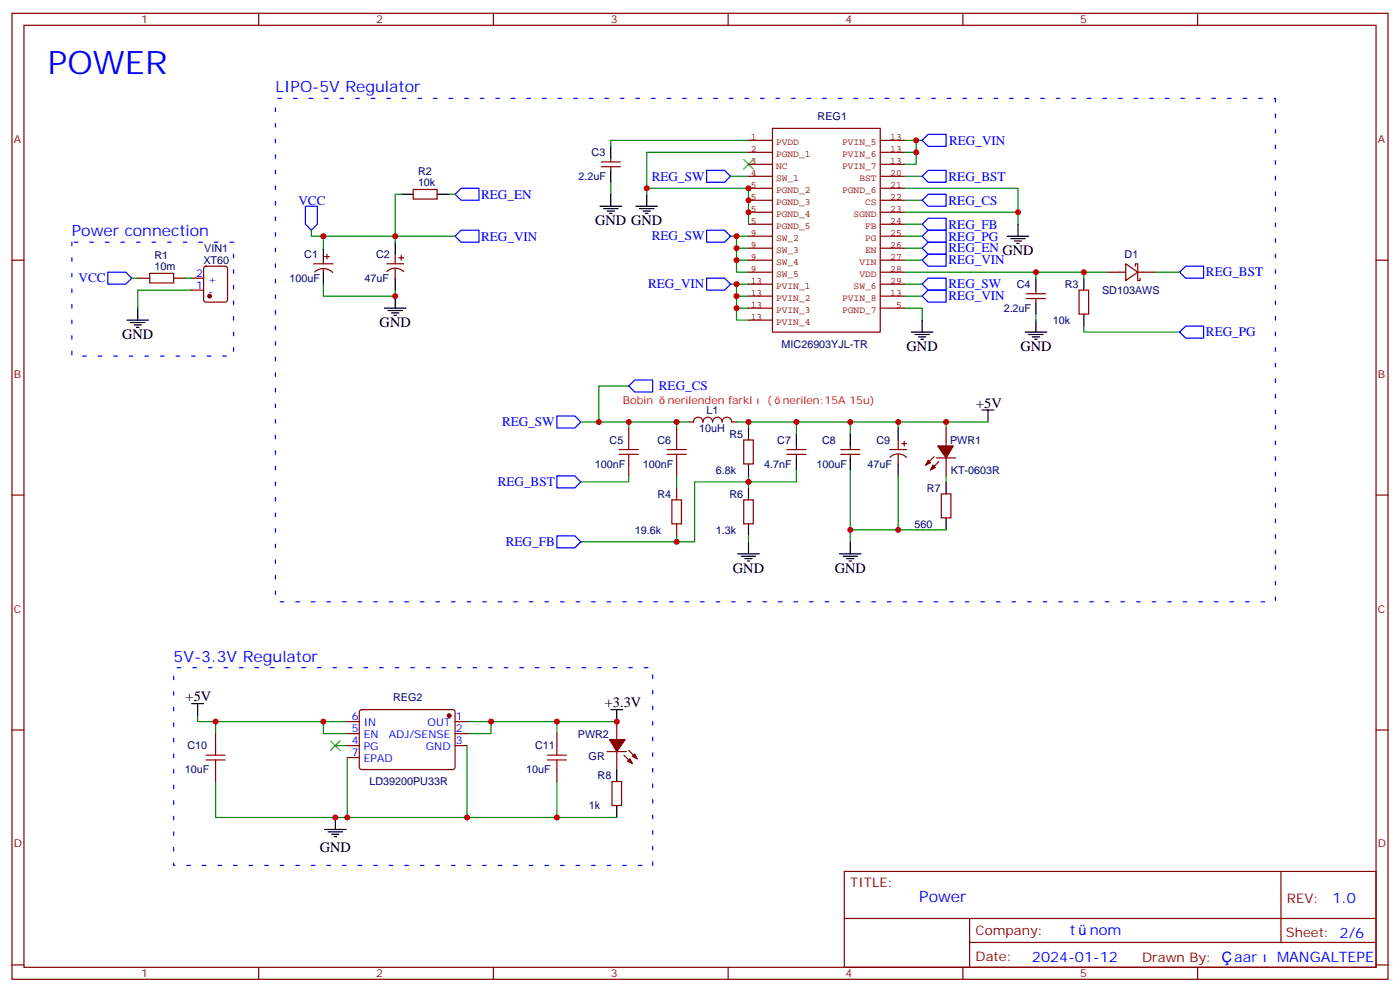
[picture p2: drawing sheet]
<svg xmlns="http://www.w3.org/2000/svg" width="412mm" height="292mm" viewBox="0 0 412 292" stroke-linecap="round" stroke-linejoin="round" font-family="sans-serif">
<g fill="none" stroke="#870000" stroke-width=".35">
<path d="M3.5 3.9h405.4v284.4h-405.4zM7.1 7.4h398.2v277.3h-398.2zM76.2 3.9v3.5M145.3 3.9v3.5M214.5 3.9v3.5M283.6 3.9v3.5M352.8 3.9v3.5M121.7 55.8h7.1v2.8h-7.1zM177.1 49.1h5.6M177.1 47.7h5.6M179.9 46.6v1.1M179.9 49.1v1"/>
<path d="M3.5 76.6h3.6M60.2 78.6l.5-.2h5.6l.7 .4v9.4l-.4 .7h-5.9l-.7-.4v-9.4zM92.4 77.6h5.7M95.2 76.6v1M95.2 79.1v1M95.6 75.5h1.4M96.3 74.8v1.4M113.9 77.6h5M114 79.9a3.5 3.5 0 0 1 4.9 .1M116.4 74.8v2.8M116.4 79.1v2.8M117.5 75.9h1.4"/>
<path d="M118.2 75.2v1.4M331.6 77.6l3.5 2.5-3.5 2.5zM334.4 78.4v-.8h.7v5h.7v-.7M405.3 76.6h3.6M40.6 81.9h3.5M51.2 81.9h3.5M56.4 85.4h3.6M56.4 81.9h3.6M92.7 80a3.8 3.8 0 0 1 5.3 .2M302.3 87.9h5.7M302.3 86.5h5.7M305.2 85.4v1.1"/>
<path d="M305.2 87.9v1M317.9 85.4h2.8v7.1h-2.8zM326.3 80.1h5.3M335.1 80.1h5.3M185.2 126v3.5M185.2 136.6v3.5M199.3 126v3.5M199.3 136.6v3.5M202.8 124.2h1.5a1.41 1.41 0 0 1 1.4-1.4 1.41 1.41 0 0 1 1.4 1.4 1.41 1.41 0 0 1 1.4-1.4 1.41 1.41 0 0 1 1.4 1.4 1.41 1.41 0 0 1 1.4-1.4 1.41 1.41 0 0 1 1.4 1.4 1.41 1.41 0 0 1 1.4-1.4 1.41 1.41 0 0 1 1.4 1.4h1.5M219.1 129.5h2.8v7.1h-2.8zM231.8 133.7h5.6M231.8 132.3h5.6"/>
<path d="M234.6 131.3v1M234.6 133.7v1.1M247.6 133.7h5.7M247.6 132.3h5.7M250.5 131.3v1M250.5 133.7v1.1M262.1 132.3h5M262.1 134.6a3.5 3.5 0 0 1 5 0M264.6 129.5v2.8M264.6 133.7v2.9M265.6 130.6h1.5M266.3 129.9v1.4"/>
<path d="M275.2 134.4l-2.5 2.5M275.9 134.8h5.6M276.6 135.9l-2.5 2.4M278.7 126v5.3M278.7 134.8v5.3M3.5 145.7h3.6M199.3 143.6v3.5M199.3 154.2v3.5M219.1 147.1h2.8v7.1h-2.8zM277.3 145.4h2.8v7h-2.8zM405.3 145.7h3.6M3.5 214.9h3.6"/>
<path d="M63.5 215.9v3.6M102.3 212.4h3.5M102.3 215.9h3.5M102.3 219.5h3.5M106.1 209.1l.4-.2h27.1l.5 .7-.1 16.5-.7 .4h-27l-.5-.7v-16.2zM134.1 212.4h3.5M134.1 215.9h3.5M134.1 219.5h3.5M164 215.9v3.6M181.7 212.4v5.3M405.3 214.9h3.6M63.5 226.5v3.5"/>
<path d="M102.3 223h3.5M164 226.5v3.5M178.9 221.2h5.6M180.3 230h2.8v7.1h-2.8zM181.7 221.2v5.3M183.8 222.3l2.5 2.5M185.2 220.9l2.5 2.4M248.7 256.5h156.6v28.2h-156.6zM377.3 256.5v20.9M248.7 270.4h156.5M285.6 277.4h119.6M285.6 270.4v14.1"/>
<path d="M3.5 284h3.6M76.2 284.7v3.6M145.3 284.7v3.6M214.5 284.7v3.6M283.6 284.7v3.6M352.8 284.7v3.6M405.3 284h3.6"/>
</g>
<g fill="none" stroke="#000" stroke-width=".35">
<path d="M118.2 57.2h3.5M128.8 57.2h3.5M179.9 43.1v3.5M179.9 50.1v3.6M179.9 57.2v3.5M190.5 57.2v3.5M95.2 73.1v3.5M116.4 71.3v3.5M176.7 60.7h6.4M177.8 61.4h4.2M178.9 62.1h2.1M179.6 62.8h.7"/>
<path d="M187.3 60.7h6.4M188.4 61.4h4.2M189.4 62.1h2.2M190.1 62.8h.8M296.7 69.5h6.3M297.7 70.2h4.3M298.8 70.9h2.1M299.5 71.6h.7M299.9 66v3.5M37.4 94.2h6.3M38.5 94.9h4.2M39.5 95.6h2.1"/>
<path d="M40.2 96.3h.7M40.6 90.7v3.5M95.2 80.1v3.5M113.2 90.7h6.4M114.3 91.4h4.2M115.4 92.1h2.1M116.1 92.8h.7M116.4 81.9v3.5M116.4 87.2v3.5M268.5 97.8h6.3M269.5 98.5h4.3M270.6 99.2h2.1"/>
<path d="M271.3 99.9h.7M271.6 94.2v3.6M302 97.8h6.3M303 98.5h4.3M304.1 99.2h2.1M304.8 99.9h.7M305.2 81.9v3.5M305.2 88.9v3.6M305.2 94.2v3.6M319.3 81.9v3.5M319.3 92.5v3.5M220.5 126v3.5"/>
<path d="M220.5 136.6v3.5M234.6 127.7v3.6M234.6 134.8v3.5M250.5 127.7v3.6M250.5 134.8v3.5M264.6 126v3.5M264.6 136.6v3.5M289.3 120.7h3.5M291 120.7v3.5M220.5 143.6v3.5M220.5 154.2v3.5M220.5 159.5v3.5"/>
<path d="M250.5 159.5v3.5M278.7 141.9v3.5M278.7 152.4v3.6M217.3 163h6.4M218.4 163.7h4.2M219.4 164.4h2.1M220.1 165.1h.7M247.3 163h6.3M248.4 163.7h4.2M249.4 164.4h2.1M250.1 165.1h.7M56.4 207.1h3.6"/>
<path d="M58.2 207.1v3.5M179.9 208.9h3.5M181.7 208.9v3.5M181.7 226.5v3.5M181.7 237.1v3.5M95.6 244.2h6.4M96.7 244.9h4.2M97.7 245.6h2.1M98.4 246.3h.7M98.8 240.6v3.6"/>
</g>
<g fill="#870000" stroke="#870000" stroke-width=".35">
<path d="M184.9 224l.7-.7 .7 1.5z"/>
<path d="M186.3 222.6l.7-.7 .7 1.4z"/>
<path d="M179.6 217.7h4.5l-2.4 3.5z"/>
<path d="M274.8 136.9l.7 .7-1.4 .7z"/>
<path d="M273.4 135.5l.7 .7-1.4 .7z"/>
<path d="M276.2 131.3h4.6l-2.1 3.5z"/>
<circle cx="132.3" cy="210.6" r=".53"/>
<circle cx="61.7" cy="87.2" r=".53"/>
</g>
<g fill="none" stroke="#008700" stroke-width=".35">
<path d="M118.2 57.2h-1.8v14.1M132.3 57.2h1.8M179.9 53.7v3.5M190.5 55.4h30v10.6M215.2 51.9h5.3M220.5 41.3h-40.6v1.8M220.5 44.8h-30v12.4M266.3 41.3h3.6v7.1h-3.6M266.3 55.4h33.6v7.1h-33.6M266.3 51.9h5.3M266.3 44.8h3.6M266.3 58.9h5.3"/>
<path d="M269.9 41.3h1.7M91.7 67.8v1.7h3.5v3.6M95.2 69.5h38.9M215.2 69.5h1.8v10.6h3.5M217 73.1h3.5M217 76.6h3.5M217 69.5h3.5M266.3 73.1h5.3M266.3 76.6h5.3M266.3 69.5h5.3M266.3 66h5.3M299.9 62.5v3.5"/>
<path d="M38.8 81.9h1.8M54.7 81.9h1.7M56.4 85.4h-15.8v5.3M95.2 83.6v3.6h21.2v-1.8M215.2 83.6h1.8M217 87.2h3.5M217 90.7h3.5M220.5 83.6h-3.5v10.6h3.5M266.3 90.7h5.3v3.5M266.3 87.2h5.3M266.3 83.6h5.3M266.3 80.1h60"/>
<path d="M305.2 80.1v1.8M305.2 92.5v1.7M319.3 96v1.8h28.2M319.3 80.1v1.8M340.4 80.1h7.1M185.2 113.6h-8.8v10.6M171.1 124.2h31.7M185.2 124.2v1.8M199.3 124.2v1.8M217 124.2h74M220.5 124.2v1.8M234.6 138.3v3.6h-30v17.6h-5.3"/>
<path d="M234.6 124.2v3.5M250.5 138.3v17.7h14.1v-15.9M250.5 124.2v3.5M264.6 124.2v1.8M278.7 124.2v1.8M185.2 140.1v1.8h-14.1M199.3 157.7v1.8h-28.2M199.3 140.1v3.5M220.5 140.1v3.5M220.5 157.7v1.8M250.5 156v3.5M264.6 156h14.1"/>
<path d="M278.7 140.1v1.8M58.2 210.6v1.8h44.1M63.5 212.4v3.5M95.2 212.4v3.5h7.1M98.8 219.5h3.5M137.6 219.5v21.1M137.6 212.4h44.1M144.6 212.4v3.5h-7M164 212.4v3.5M63.5 230v10.6h118.2M102.3 223v17.6M164 230v10.6"/>
</g>
<path d="M219.1 47l2.8 2.8M221.9 47l-2.8 2.8M97.4 218.1l2.8 2.8M100.2 218.1l-2.8 2.8" fill="none" stroke="#3c3" stroke-width=".35"/>
<g fill="none" stroke="#00f" stroke-width=".35">
<path d="M134.1 57.2l1.7-1.8h5.3v3.5h-5.3zM208.1 50.1h5.3l1.8 1.8-1.8 1.8h-5.3zM271.6 41.3l1.8-1.8h5.3v3.6h-5.3zM271.6 51.9l1.8-1.8h5.3v3.6h-5.3zM271.6 58.9l1.8-1.7h5.3v3.5h-5.3zM90 60.7h3.5v5.3l-1.8 1.8-1.7-1.8zM135.8 67.8h5.3v3.5h-5.3l-1.7-1.8zM208.1 67.8h5.3l1.8 1.7-1.8 1.8h-5.3zM271.6 66l1.8-1.8h5.3v3.6h-5.3zM271.6 69.5l1.8-1.7h5.3v3.5h-5.3zM271.6 73.1l1.8-1.8h5.3v3.5h-5.3zM271.6 76.6l1.8-1.8h5.3v3.6h-5.3z"/>
<path d="M349.2 78.4h5.3v3.5h-5.3l-1.7-1.8zM31.7 80.1h5.3l1.8 1.8-1.8 1.7h-5.3zM208.1 81.9h5.3l1.8 1.7-1.8 1.8h-5.3zM271.6 83.6l1.8-1.7h5.3v3.5h-5.3zM271.6 87.2l1.8-1.8h5.3v3.5h-5.3zM347.5 97.8l1.7-1.8h5.3v3.5h-5.3zM185.2 113.6l1.8-1.7h5.3v3.5h-5.3zM164 122.4h5.3l1.8 1.8-1.8 1.8h-5.3zM164 140.1h5.3l1.8 1.8-1.8 1.7h-5.3zM164 157.7h5.3l1.8 1.8-1.8 1.8h-5.3z"/>
</g>
<path d="M375.7 29v148.1h-294.6v-148.1h294.6M21.2 71.3v33.5h47.6v-33.5h-47.6M192.3 254.7v-58.2h-141.1v58.2h141.1" fill="none" stroke="#00f" stroke-width=".35" stroke-dasharray="1.1 3.5"/>
<g fill="none" stroke="#a10000" stroke-width=".35">
<path d="M44.1 80.5h7.1v2.8h-7.1zM182.4 133.7h5.6M182.4 132.3h5.6M185.2 129.5v2.8M185.2 133.7v2.9M196.5 133.7h5.6M196.5 132.3h5.6M199.3 129.5v2.8M199.3 133.7v2.9M197.9 147.1h2.8v7.1h-2.8zM63.5 219.5v2.8M164 219.5v2.8"/>
<path d="M60.7 222.3h5.6M60.7 223.7h5.6M63.5 223.7v2.8M161.2 222.3h5.7M161.2 223.7h5.7M164 223.7v2.8"/>
</g>
<g fill="none" stroke="#850000" stroke-width=".35">
<path d="M227.5 37.8h31.8v60h-31.8zM220.5 41.3h7M220.5 44.8h7M220.5 48.4h7M220.5 51.9h7M220.5 55.4h7M220.5 58.9h7M259.3 41.3h7M259.3 44.8h7M259.3 48.4h7M259.3 51.9h7M259.3 55.4h7"/>
<path d="M259.3 58.9h7M220.5 73.1h7M220.5 76.6h7M220.5 62.5h7M220.5 66h7M220.5 69.5h7M259.3 73.1h7M259.3 76.6h7M259.3 62.5h7M259.3 66h7M259.3 69.5h7M220.5 80.1h7"/>
<path d="M220.5 83.6h7M220.5 87.2h7M220.5 90.7h7M220.5 94.2h7M259.3 80.1h7M259.3 83.6h7M259.3 87.2h7M259.3 90.7h7"/>
</g>
<g fill="#c00">
<circle cx="181.7" cy="212.4" r=".88"/>
<circle cx="102.3" cy="240.6" r=".88"/>
<circle cx="98.8" cy="240.6" r=".88"/>
<circle cx="164" cy="240.6" r=".88"/>
<circle cx="137.6" cy="240.6" r=".88"/>
<circle cx="95.3" cy="212.4" r=".88"/>
<circle cx="63.5" cy="212.4" r=".88"/>
<circle cx="164" cy="212.4" r=".88"/>
<circle cx="144.6" cy="212.4" r=".88"/>
<circle cx="116.4" cy="87.2" r=".88"/>
<circle cx="220.5" cy="62.5" r=".88"/>
<circle cx="220.5" cy="58.9" r=".88"/>
<circle cx="220.5" cy="55.4" r=".88"/>
<circle cx="217" cy="73.1" r=".88"/>
<circle cx="217" cy="76.6" r=".88"/>
<circle cx="217" cy="69.5" r=".88"/>
<circle cx="190.5" cy="55.4" r=".88"/>
<circle cx="217" cy="87.2" r=".88"/>
<circle cx="217" cy="90.7" r=".88"/>
<circle cx="217" cy="83.6" r=".88"/>
<circle cx="269.9" cy="44.8" r=".88"/>
<circle cx="269.9" cy="41.3" r=".88"/>
<circle cx="299.9" cy="62.5" r=".88"/>
<circle cx="305.2" cy="80.1" r=".88"/>
<circle cx="319.3" cy="80.1" r=".88"/>
<circle cx="176.4" cy="124.2" r=".88"/>
<circle cx="185.2" cy="124.2" r=".88"/>
<circle cx="199.3" cy="124.2" r=".88"/>
<circle cx="199.3" cy="159.5" r=".88"/>
<circle cx="220.5" cy="141.9" r=".88"/>
<circle cx="220.5" cy="124.2" r=".88"/>
<circle cx="234.6" cy="124.2" r=".88"/>
<circle cx="250.5" cy="124.2" r=".88"/>
<circle cx="264.6" cy="124.2" r=".88"/>
<circle cx="250.5" cy="156" r=".88"/>
<circle cx="278.7" cy="124.2" r=".88"/>
<circle cx="264.6" cy="156" r=".88"/>
<circle cx="95.3" cy="69.5" r=".88"/>
<circle cx="116.4" cy="69.5" r=".88"/>
</g>
<text font-size="9.5" fill="#00f" x="14.1" y="21.9">POWER</text>
<g font-size="4.6" fill="#00f">
<text x="81.1" y="27.2">LIPO-5V Regulator</text>
<text x="21.2" y="69.5">Power connection</text>
<text x="51.2" y="194.8">5V-3.3V Regulator</text>
<text x="270.8" y="265.5">Power</text>
</g>
<g font-size="4.2">
<text x="175.3" y="66.4">GND GND</text>
<text x="36" y="99.9">GND</text>
<text x="111.8" y="96.3">GND</text>
<text x="267.1" y="103.4">GND</text>
<text x="300.6" y="103.4">GND</text>
<text x="287.5" y="120">+5V</text>
<text x="215.9" y="168.7">GND</text>
<text x="245.9" y="168.7">GND</text>
<text x="54.7" y="206.4">+5V</text>
<text x="178.2" y="208.2">+3.3V</text>
<text x="94.2" y="250.9">GND</text>
</g>
<g font-size="4.2" fill="#00f">
<text x="392.5" y="265.8">1.0</text>
<text x="315.1" y="275.3">t</text>
<text x="321" y="275.3">nom</text>
<text x="304" y="283.1">2024-01-12</text>
<text x="363.6" y="283.1">aar</text>
<text x="376.2" y="283.1">MANGALTEPE</text>
</g>
<g font-size="3.9" fill="#00f">
<text x="279.6" y="42.7">REG_VIN</text>
<text x="192" y="53.1">REG_SW</text>
<text x="279.4" y="53.2">REG_BST</text>
<text x="141.7" y="58.5">REG_EN</text>
<text x="87.9" y="60.2">VCC</text>
<text x="279.4" y="60.2">REG_CS</text>
<text x="141.7" y="70.8">REG_VIN</text>
<text x="192" y="70.8">REG_SW</text>
<text x="279.4" y="67.3">REG_FB</text>
<text x="279.4" y="70.8">REG_PG</text>
<text x="279.4" y="77.8">REG_VIN</text>
<text x="279.4" y="74.3">REG_EN GND</text>
<text x="23.1" y="83.1">VCC</text>
<text x="355.2" y="81.4">REG_BST</text>
<text x="190.9" y="84.9">REG_VIN</text>
<text x="279.4" y="88.4">REG_VIN</text>
<text x="279.4" y="84.9">REG_SW</text>
<text x="355.2" y="99">REG_PG</text>
<text x="194.1" y="114.9">REG_CS</text>
<text x="147.9" y="125.5">REG_SW</text>
<text x="146.6" y="143.1">REG_BST</text>
<text x="149" y="160.7">REG_FB</text>
</g>
<g font-size="3.9" fill="#800">
<text x="250.5" y="261.1">TITLE:</text>
<text x="379.1" y="265.8">REV:</text>
<text x="287.4" y="275.3">Company:</text>
<text x="378.7" y="275.9">Sheet: 2/6</text>
<text x="287.4" y="283">Date:</text>
<text x="336.4" y="283.1">Drawn By:</text>
</g>
<g font-size="3.2" fill="#800">
<text x="41.6" y="6.9">1</text>
<text x="110.8" y="6.9">2</text>
<text x="179.9" y="6.9">3</text>
<text x="249.1" y="6.9">4</text>
<text x="318.2" y="6.9">5</text>
<text x="4.1" y="42">A</text>
<text x="405.9" y="42">A</text>
<text x="4.1" y="111.2">B</text>
<text x="405.9" y="111.2">B</text>
<text x="4.1" y="180.3">C</text>
<text x="405.9" y="180.3">C</text>
<text x="4.1" y="249.4">D</text>
<text x="405.9" y="249.4">D</text>
<text x="41.6" y="287.7">1</text>
<text x="110.8" y="287.7">2</text>
<text x="179.9" y="287.7">3</text>
<text x="249.1" y="287.7">4</text>
<text x="318.2" y="287.7">5</text>
</g>
<g font-size="3.2" fill="#000080">
<text x="240.9" y="35.4">REG1</text>
<text x="174.3" y="46">C3</text>
<text x="123.1" y="51.6">R2</text>
<text x="170.4" y="53">2.2uF</text>
<text x="123.1" y="54.7">10k</text>
<text x="45.5" y="76.2">R1</text>
<text x="59.9" y="77.7">XT60</text>
<text x="60.2" y="74.2">VIN1</text>
<text x="89.6" y="76">C1</text>
<text x="110.8" y="76">C2</text>
<text x="331.3" y="76">D1</text>
<text x="45.5" y="79.4">10m</text>
<text x="85.3" y="83">100uF</text>
<text x="107.4" y="83">47uF</text>
<text x="299.5" y="84.8">C4</text>
<text x="313.6" y="84.8">R3</text>
<text x="324.7" y="86.6">SD103AWS</text>
<text x="295.7" y="91.8">2.2uF</text>
<text x="310.1" y="95.4">10k</text>
<text x="230.2" y="102.4">MIC26903YJL-TR</text>
<text x="208.1" y="121.8">L1</text>
<text x="179.6" y="130.7">C5</text>
<text x="193.7" y="130.7">C6</text>
<text x="206" y="127.1">10uH</text>
<text x="214.9" y="128.9">R5</text>
<text x="229" y="130.7">C7</text>
<text x="242.2" y="130.7">C8</text>
<text x="258.2" y="130.7">C9</text>
<text x="279.9" y="130.7">PWR1</text>
<text x="175.2" y="137.7">100nF</text>
<text x="189.4" y="137.7">100nF</text>
<text x="225.1" y="137.7">4.7nF</text>
<text x="240.5" y="137.7">100uF</text>
<text x="255.5" y="137.7">47uF</text>
<text x="210.9" y="139.5">6.8k</text>
<text x="280.1" y="139.5">KT-0603R</text>
<text x="193.7" y="146.5">R4</text>
<text x="214.9" y="146.6">R6</text>
<text x="273.1" y="144.8">R7</text>
<text x="269.4" y="155.3">560</text>
<text x="187" y="157.1">19.6k</text>
<text x="210.9" y="157.2">1.3k</text>
<text x="115.8" y="206.5">REG2</text>
<text x="55.2" y="220.6">C10</text>
<text x="157.6" y="220.6">C11</text>
<text x="170.2" y="217.1">PWR2</text>
<text x="54.5" y="227.7">10uF</text>
<text x="155" y="227.7">10uF</text>
<text x="173.4" y="223.8">GR</text>
<text x="108.8" y="231.2">LD39200PU33R</text>
<text x="176" y="229.4">R8</text>
<text x="173.4" y="238.3">1k</text>
</g>
<g font-size="3.2" fill="#00f">
<text x="57.8" y="81.5">2</text>
<text x="61.3" y="83.3">+</text>
<text x="57.8" y="85.1">1</text>
<text x="61.3" y="86.8">-</text>
<text x="103.6" y="215.6">5</text>
<text x="103.6" y="212.1">6</text>
<text x="107.1" y="213.8">IN</text>
<text x="126" y="213.8">OUT</text>
<text x="134.2" y="212.1">1</text>
<text x="134.2" y="215.6">2</text>
<text x="103.6" y="219.1">4</text>
<text x="107.1" y="217.3">EN</text>
<text x="107.1" y="220.9">PG</text>
<text x="114.5" y="217.3">ADJ/SENSE</text>
<text x="125.5" y="220.9">GND</text>
<text x="134.2" y="219.1">3</text>
<text x="103.6" y="222.6">7</text>
<text x="107.1" y="224.4">EPAD</text>
</g>
<g font-size="3.2" fill="#f00">
<text x="183.4" y="118.9">Bobin</text>
<text x="196.7" y="118.9">nerilenden farkl</text>
<text x="226" y="118.9">(</text>
<text x="230.6" y="118.9">nerilen:15A 15u)</text>
</g>
<g font-size="2.8" fill="#840000">
<text x="221.2" y="41.3">1</text>
<text x="262.3" y="41.3">13</text>
<text x="221.2" y="44.8">2</text>
<text x="228.6" y="42.6">PVDD</text>
<text x="228.6" y="46.2">PGND_1</text>
<text x="248.1" y="42.6">PVIN_5</text>
<text x="248.1" y="46.2">PVIN_6</text>
<text x="262.3" y="44.8">13</text>
<text x="221.2" y="48.3">3</text>
<text x="221.2" y="51.9">4</text>
<text x="228.6" y="49.7">NC</text>
<text x="228.6" y="53.2">SW_1</text>
<text x="248.1" y="49.7">PVIN_7</text>
<text x="253.2" y="53.2">BST</text>
<text x="262.3" y="48.3">13</text>
<text x="262.3" y="51.9">20</text>
<text x="221.2" y="55.4">5</text>
<text x="221.2" y="58.9">5</text>
<text x="228.6" y="56.7">PGND_2</text>
<text x="248.1" y="56.7">PGND_6</text>
<text x="262.3" y="55.4">21</text>
<text x="262.3" y="58.9">22</text>
<text x="221.2" y="62.4">5</text>
<text x="221.2" y="66">5</text>
<text x="228.6" y="60.3">PGND_3</text>
<text x="228.6" y="63.8">PGND_4</text>
<text x="251.5" y="63.8">SGND</text>
<text x="254.8" y="60.3">CS</text>
<text x="262.3" y="62.4">23</text>
<text x="262.3" y="66">24</text>
<text x="221.2" y="69.5">9</text>
<text x="228.6" y="67.3">PGND_5</text>
<text x="228.6" y="70.9">SW_2</text>
<text x="254.8" y="67.3">FB</text>
<text x="254.8" y="70.9">PG</text>
<text x="262.3" y="69.5">25</text>
<text x="221.2" y="73">9</text>
<text x="221.2" y="76.6">9</text>
<text x="228.6" y="74.4">SW_3</text>
<text x="228.6" y="77.9">SW_4</text>
<text x="253.2" y="77.9">VIN</text>
<text x="254.8" y="74.4">EN</text>
<text x="262.3" y="73">26</text>
<text x="262.3" y="76.6">27</text>
<text x="221.2" y="80.1">9</text>
<text x="221.2" y="83.6">13</text>
<text x="228.6" y="81.4">SW_5</text>
<text x="253.2" y="81.4">VDD</text>
<text x="262.3" y="80.1">28</text>
<text x="262.3" y="83.6">29</text>
<text x="221.2" y="87.1">13</text>
<text x="228.6" y="85">PVIN_1</text>
<text x="228.6" y="88.5">PVIN_2</text>
<text x="248.1" y="88.5">PVIN_8</text>
<text x="251.5" y="85">SW_6</text>
<text x="262.3" y="87.1">13</text>
<text x="221.2" y="90.7">13</text>
<text x="221.2" y="94.2">13</text>
<text x="228.6" y="92">PVIN_3</text>
<text x="228.6" y="95.5">PVIN_4</text>
<text x="248.1" y="92">PGND_7</text>
<text x="263.9" y="90.7">5</text>
</g>
</svg>
